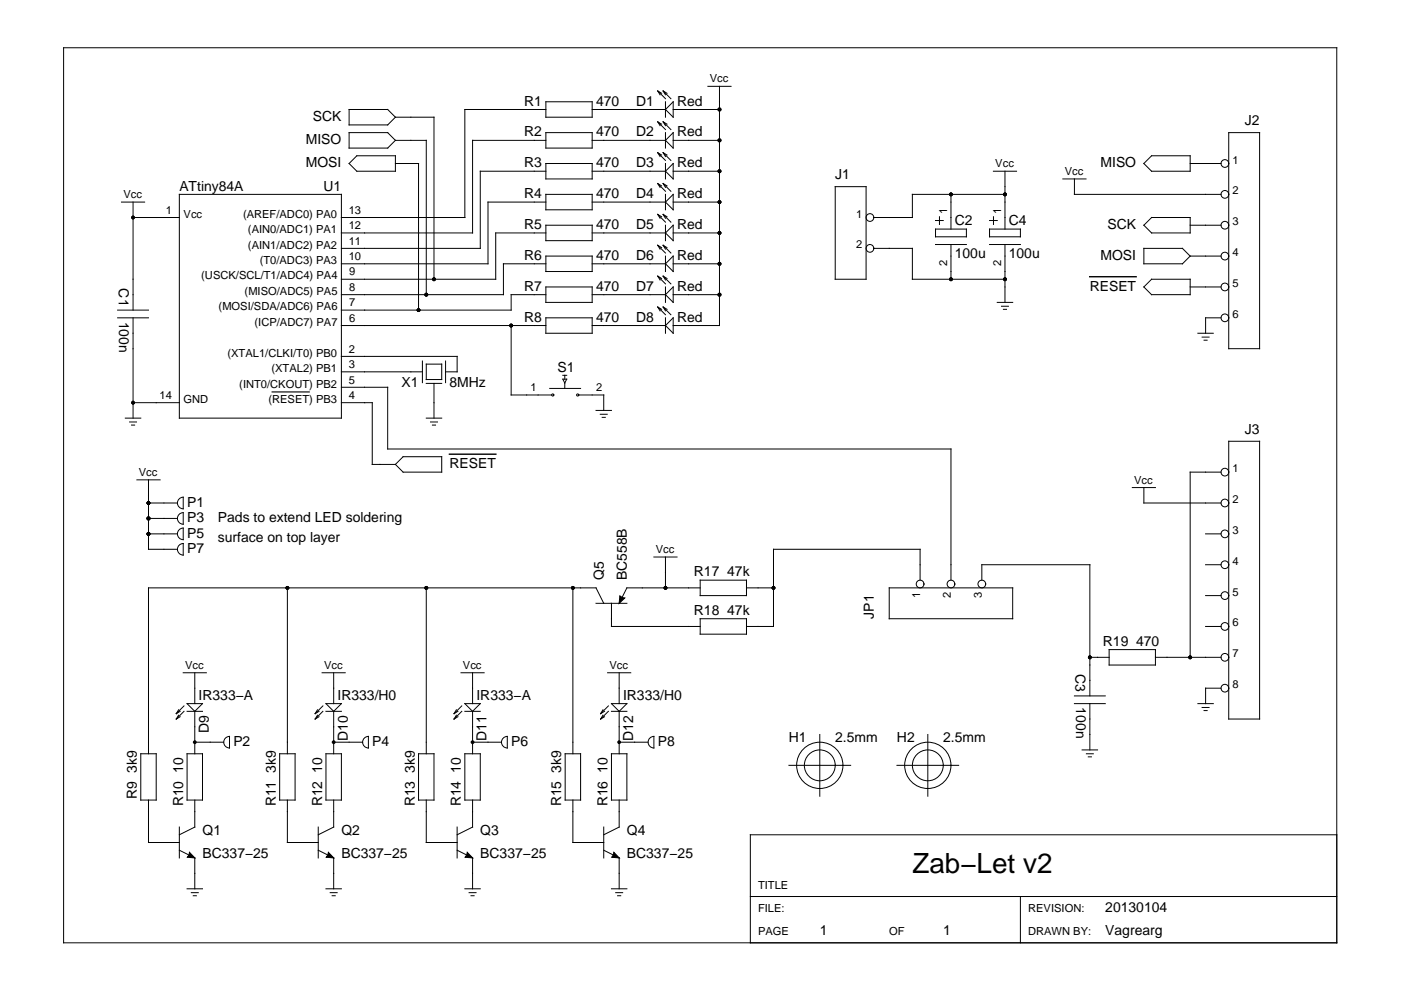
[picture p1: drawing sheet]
<svg xmlns="http://www.w3.org/2000/svg" width="297mm" height="210mm" viewBox="0 0 297 210" stroke-linecap="round" stroke-linejoin="round" font-family="sans-serif">
<g fill="none" stroke="#000" stroke-width=".21">
<path d="M13.5 10.1h269.9v189.8h-269.9zM139.5 19.3l.4 .8M139.5 19.3l.8 .5M139.5 19.3l1.6 1.6M140.6 19.3l.5 .8M140.6 19.3l.8 .5M140.6 19.3l1.6 1.6M150.1 18.3h4.9M152.5 18.3v50.7h-9.8M74 28.1h8.2l1.6 1.7-1.6 1.6h-8.2zM74 23.2h8.2l1.6 1.7-1.6 1.6h-8.2zM74 34.7l1.7-1.7h8.1v3.3h-8.1z"/>
<path d="M83.8 34.7h4.9v31M83.8 24.9h8.2v34.3M83.8 29.8h6.6v32.7M115.7 23.2h-17.1v22.9h-26.2M115.7 36.3h-13.9v16.4h-29.4M115.7 29.8h-15.5v19.6h-27.8M115.7 28.1h9.9v3.3h-9.9zM115.7 34.7h9.9v3.2h-9.9zM115.7 21.6h9.9v3.3h-9.9zM125.6 23.2h15.5M125.6 36.3h15.5M125.6 29.8h15.5"/>
<path d="M139.5 25.8l.4 .9M139.5 25.8l.8 .5M139.5 25.8l1.6 1.7M139.5 32.4l.4 .8M139.5 32.4l.8 .5M139.5 32.4l1.6 1.6M139.5 38.9l.4 .8M139.5 38.9l.8 .5M139.5 38.9l1.6 1.7M140.6 25.8l.5 .9M140.6 25.8l.8 .5M140.6 25.8l1.6 1.7"/>
<path d="M140.6 32.4l.5 .8M140.6 32.4l.8 .5M140.6 32.4l1.6 1.6M140.6 38.9l.5 .8M140.6 38.9l.8 .5M140.6 38.9l1.6 1.7M141.1 21.6v3.3M141.1 28.1v3.3M141.1 34.7v3.2M142.7 21.6v3.3l-1.6-1.7zM142.7 28.1v3.3l-1.6-1.6zM142.7 34.7v3.2l-1.6-1.6z"/>
<path d="M142.7 23.2h9.8M142.7 36.3h9.8M142.7 29.8h9.8M177.1 39.6h6.5v19.6h-6.5zM210.6 36.3h4.9M213.1 36.3v12.3M225.3 37.9h5M227.8 37.9v3.3h31.1M244.2 33h8.1v3.3h-8.1l-1.7-1.6zM252.3 34.7h6.6M260.5 28.1h6.6v45.8h-6.6zM25.8 42.8h4.9"/>
<path d="M28.2 46.1h9.8M28.2 42.8v22.9M38 41.2h34.4v47.5h-34.4zM115.7 42.8h-12.2v13.1h-31.1M115.7 55.9h-9v6.6h-34.3M115.7 41.2h9.9v3.3h-9.9zM115.7 49.4h-10.6v9.8h-32.7M115.7 54.3h9.9v3.3h-9.9zM115.7 47.8h9.9v3.2h-9.9zM125.6 55.9h15.5M125.6 49.4h15.5M125.6 42.8h15.5"/>
<path d="M139.5 45.5l.4 .8M139.5 45.5l.8 .5M139.5 45.5l1.6 1.6M139.5 52l.4 .8M139.5 52l.8 .5M139.5 52l1.6 1.6M139.5 58.6l.4 .8M139.5 58.6l.8 .4M139.5 58.6l1.6 1.6M140.6 45.5l.5 .8M140.6 45.5l.8 .5M140.6 45.5l1.6 1.6"/>
<path d="M140.6 52l.5 .8M140.6 52l.8 .5M140.6 52l1.6 1.6M140.6 58.6l.5 .8M140.6 58.6l.8 .4M140.6 58.6l1.6 1.6M141.1 41.2v3.3M141.1 47.8v3.2M141.1 54.3v3.3M141.1 42.8l1.6-1.6v3.3zM141.1 55.9l1.6-1.6v3.3zM142.7 55.9h9.8"/>
<path d="M142.7 49.4h9.8M142.7 47.8v3.2l-1.6-1.6zM142.7 42.8h9.8M185.3 52.7h8.1v6.5h19.7M198.4 48.6h6.5v1.6h-6.5zM198.4 46.8h1.6M198.4 51.8h6.5M199.2 46v1.6M201.6 41.2v7.4M201.6 51.8v7.4M209.8 48.6h6.5v1.6h-6.5zM209.8 46.8h1.6"/>
<path d="M209.8 51.8h6.5M210.6 46v1.6M213.1 41.2h-19.7v4.9h-8.1M213.1 51.8v12.3M242.5 47.8l1.7-1.7h8.1v3.3h-8.1zM242.5 52.7h8.2l1.6 1.6-1.6 1.6h-8.2zM252.3 54.3h6.6M252.3 47.8h6.6M24.9 65.7h6.6M24.9 67.4h6.6M28.2 67.4v21.3M72.4 69h43.3"/>
<path d="M72.4 75.6h24.5v3.2h-2.4M72.4 78.8h17.2M89.6 76.5v4.6M90.4 77.2h3.2v3.3h-3.2zM94.5 76.5v4.6M108.4 69v14.7h8.6M115.7 62.5h-7.3v3.2h-36M115.7 67.4h9.9v3.3h-9.9zM115.7 60.8h9.9v3.3h-9.9zM119.3 79.6h.9M119.7 79.6v.8M125.6 62.5h15.5"/>
<path d="M125.6 69h15.5M139.5 65.1l.4 .8M139.5 65.1l.8 .5M139.5 65.1l1.6 1.6M140.6 65.1l.5 .8M140.6 65.1l.8 .5M140.6 65.1l1.6 1.6M141.1 60.8v3.3M141.1 67.4v3.3M141.1 62.5l1.6-1.7v3.3zM142.7 62.5h9.8M142.7 67.4v3.3l-1.6-1.7z"/>
<path d="M211.4 64.1h3.3M212.3 64.9h1.5M212.7 65.6h.7M242.5 60.8l1.7-1.6h8.1v3.3h-8.1zM252.3 60.8h6.6M254 70.7h3.2M254.9 71.5h1.4M255.3 72.1h.6M258.9 67.4h-3.3v3.3M26.6 88.7h3.2M27.5 89.5h1.4M27.9 90.1h.6"/>
<path d="M28.2 85.4h9.8M72.4 85.4h6.5v13.1h4.9M72.4 82.1h9.8v13.1h119.4v27.8M83.8 98.5l1.7-1.7h8.1v3.3h-8.1zM90.4 88.7h3.2M90.4 81.3h3.2M91.3 89.5h1.4M91.7 90.1h.6M92 81.3v7.4M116.6 82.4h6.5M119.3 80.4h.9l-.5 .8zM119.7 81.2v1.1"/>
<path d="M122.7 83.7h5.3v3.3M126.4 87h3.2M127.3 87.8h1.4M127.7 88.5h.6M260.5 93.6h6.6v58.9h-6.6zM29 101.7h4.9M31.5 113.2h6.1M31.5 106.6h6.1M31.5 101.7v14.8h6.1M31.5 109.9h6.1M37.9 105.9l.6-.4 .3-.1v2.5a1.23 1.23 0 0 1-1-.7 1.23 1.23 0 0 1 .1-1.3zM37.9 109.2l.6-.4 .3-.1v2.4a1.23 1.23 0 0 1-1-.6 1.23 1.23 0 0 1 .1-1.3z"/>
<path d="M37.9 115.7l.6-.4 .3-.1v2.5a1.23 1.23 0 0 1-1-.7 1.23 1.23 0 0 1 .1-1.3zM38.1 112.2l.7-.2v2.4a1.23 1.23 0 0 1-1.1-.8 1.23 1.23 0 0 1 .4-1.4zM138.6 118.1h4.9M141.1 118.1v6.5M240.1 103.4h4.9M242.5 103.4v3.2h16.4M255.6 119.7h3.3M255.6 113.2h3.3M258.9 100.1h-6.6v39.3M60.9 124.6v35.2M90.4 124.6v35.2M121.5 124.6v35.2"/>
<path d="M126.4 127.9h6.5M128 127.9l-1.6-3.3h-94.9v35.2M129.6 127.9v4.9h18.9M131.4 126.3l.5 .4 .6 .1-1.2 1.1zM148.5 123h9.8v3.3h-9.8zM148.5 131.2h9.8v3.3h-9.8zM148.5 124.6h-15.6l-1.6 3.3M158.3 124.6h5.7M188.5 124.6h26.2v6.6h-26.2zM195.1 123v-6.5h-31.1v16.3h-5.7M208.2 123v-3.3h22.9v27.8M231.1 139.4h4.1"/>
<path d="M235.2 137.7h9.8v3.3h-9.8zM245 139.4h13.9M255.6 132.8h3.3M255.6 126.3h3.3M29.8 159.8h3.3v9.8h-3.3zM37.9 151.6l-.5 .9M37.9 150.5l-.5 .8M38.2 152l-.8 .5M38.2 150.8l-.8 .5M38.8 142.6h5M39 150.8l-1.6 1.7M39 149.7l-1.6 1.6"/>
<path d="M39.7 149.2h3.2l-1.6 1.6zM39.7 159.8h3.2v9.8h-3.2zM39.7 150.8h3.2M41.3 142.6v6.6M41.3 150.8v9M41.3 157.4h6.1M47.7 156.6l.6-.4 .4-.1v2.5a1.23 1.23 0 0 1-1.1-.7 1.23 1.23 0 0 1 .1-1.3zM59.3 159.8h3.3v9.8h-3.3zM67.3 151.6l-.5 .9M67.3 150.5l-.5 .8M67.6 152l-.8 .5M67.6 150.8l-.8 .5"/>
<path d="M68.3 142.6h4.9M68.5 150.8l-1.7 1.7M68.5 149.7l-1.7 1.6M69.1 159.8h3.3v9.8h-3.3zM69.1 149.2h3.3l-1.7 1.6zM69.1 150.8h3.3M70.7 142.6v6.6M70.7 150.8v9M70.7 157.4h6.2M77.4 156.4l.7-.3v2.5a1.23 1.23 0 0 1-1.2-.9 1.23 1.23 0 0 1 .5-1.3zM88.7 159.8h3.3v9.8h-3.3zM96.8 151.6l-.5 .9"/>
<path d="M96.8 150.5l-.5 .8M97.1 152l-.8 .5M97.1 150.8l-.8 .5M97.7 142.6h4.9M97.9 150.8l-1.6 1.7M97.9 149.7l-1.6 1.6M98.6 159.8h3.2v9.8h-3.2zM98.6 149.2h3.2l-1.6 1.6zM98.6 150.8h3.2M100.2 142.6v6.6M100.2 150.8v9M100.2 157.4h6.1"/>
<path d="M106.6 156.6l.6-.4 .4-.1v2.5a1.23 1.23 0 0 1-1.1-.7 1.23 1.23 0 0 1 .1-1.3zM119.8 159.8h3.3v9.8h-3.3zM127.8 151.6l-.5 .9M127.8 150.5l-.5 .8M128.2 152l-.9 .5M128.2 150.8l-.9 .5M128.8 142.6h4.9M129 150.8l-1.7 1.7M129 149.7l-1.7 1.6M129.6 149.2h3.3l-1.6 1.6zM129.6 159.8h3.3v9.8h-3.3zM129.6 150.8h3.3"/>
<path d="M131.3 142.6v6.6M131.3 150.8v9M131.3 157.4h6.1M137.9 156.4l.7-.3v2.5a1.23 1.23 0 0 1-1.1-.9 1.23 1.23 0 0 1 .4-1.3zM173.8 155.7v13.1M196.7 155.7v13.1M227.8 149.2h6.5M227.8 147.5h6.5M229.4 159h3.3M230.3 159.8h1.5M231.1 149.2v9.8M254 149.2h3.2"/>
<path d="M254.9 150h1.4M255.3 150.7h.6M258.9 145.9h-3.3v3.3M31.5 169.6v9h6.5M38 175.4v6.5M41.3 169.6v5.8l-3.3 1.6M60.9 169.6v9h6.6M67.5 175.4v6.5M70.7 169.6v5.8l-3.2 1.6M90.4 169.6v9h6.5M96.9 175.4v6.5M100.2 169.6v5.8l-3.3 1.6"/>
<path d="M121.5 169.6v9h6.5M128 175.4v6.5M131.3 169.6v5.8l-3.3 1.6M167.3 162.3h13.1M190.2 162.3h13.1M230.7 160.5h.7M283.4 177h-124.3v22.9M38 180.3l3.3 1.6v6.5M39.7 188.4h3.2M40.2 180.7l1.1 1.2-1.6-.1 .4-.6zM40.6 189.3h1.4M41 189.9h.6"/>
<path d="M67.5 180.3l3.2 1.6v6.5M69.1 188.4h3.3M69.6 180.7l1.2 1.2-1.6-.1 .3-.6zM70 189.3h1.5M70.4 189.9h.7M96.9 180.3l3.3 1.6v6.5M98.6 188.4h3.2M99.1 180.7l1.1 1.2-1.6-.1 .4-.6zM99.5 189.3h1.4M99.9 189.9h.6M128 180.3l3.3 1.6v6.5M129.6 188.4h3.3"/>
<path d="M130.1 180.7l1.2 1.2-1.6-.1 .3-.6zM130.5 189.3h1.5M130.9 189.9h.7M159.1 190.1h124.3M216.3 190.1v9.8"/>
<circle cx="259.7" cy="34.7" r=".82"/>
<circle cx="184.4" cy="46.1" r=".82"/>
<circle cx="184.4" cy="52.7" r=".82"/>
<circle cx="259.7" cy="41.2" r=".82"/>
<circle cx="259.7" cy="54.3" r=".82"/>
<circle cx="259.7" cy="47.8" r=".82"/>
<circle cx="259.7" cy="60.8" r=".82"/>
<circle cx="259.7" cy="67.4" r=".82"/>
<circle cx="117.2" cy="83.7" r=".23"/>
<circle cx="122.5" cy="83.7" r=".23"/>
<circle cx="259.7" cy="106.6" r=".82"/>
<circle cx="259.7" cy="119.7" r=".82"/>
<circle cx="259.7" cy="113.2" r=".82"/>
<circle cx="259.7" cy="100.1" r=".82"/>
<circle cx="195.1" cy="123.8" r=".82"/>
<circle cx="201.6" cy="123.8" r=".82"/>
<circle cx="208.2" cy="123.8" r=".82"/>
<circle cx="259.7" cy="139.4" r=".82"/>
<circle cx="259.7" cy="132.8" r=".82"/>
<circle cx="259.7" cy="126.3" r=".82"/>
<circle cx="259.7" cy="145.9" r=".82"/>
<circle cx="173.8" cy="162.3" r="4.9"/>
<circle cx="173.8" cy="162.3" r="3.3"/>
<circle cx="196.7" cy="162.3" r="4.9"/>
<circle cx="196.7" cy="162.3" r="3.3"/>
</g>
<path d="M57.7 83.1h7.9" fill="none" stroke="#000" stroke-width=".24"/>
<path d="M231 58.7h9.9M95.3 96.3h9.8" fill="none" stroke="#000" stroke-width=".3"/>
<g fill="#000">
<path d="M131.4 126.3l.5 .4 .6 .1-1.2 1.1zM40.2 180.7l1.1 1.2-1.6-.1 .4-.6zM69.6 180.7l1.2 1.2-1.6-.1 .3-.6zM99.1 180.7l1.1 1.2-1.6-.1 .4-.6zM130.1 180.7l1.2 1.2-1.6-.1 .3-.6z"/>
<circle cx="152.5" cy="36.3" r=".41"/>
<circle cx="152.5" cy="29.8" r=".41"/>
<circle cx="152.5" cy="23.2" r=".41"/>
<circle cx="28.2" cy="46.1" r=".41"/>
<circle cx="92" cy="59.2" r=".41"/>
<circle cx="152.5" cy="42.8" r=".41"/>
<circle cx="152.5" cy="49.4" r=".41"/>
<circle cx="152.5" cy="55.9" r=".41"/>
<circle cx="201.6" cy="41.2" r=".41"/>
<circle cx="201.6" cy="59.2" r=".41"/>
<circle cx="213.1" cy="41.2" r=".41"/>
<circle cx="213.1" cy="59.2" r=".41"/>
<circle cx="88.7" cy="65.7" r=".41"/>
<circle cx="90.4" cy="62.5" r=".41"/>
<circle cx="108.4" cy="69" r=".41"/>
<circle cx="152.5" cy="62.5" r=".41"/>
<circle cx="28.2" cy="85.4" r=".41"/>
<circle cx="31.5" cy="113.2" r=".41"/>
<circle cx="31.5" cy="109.9" r=".41"/>
<circle cx="31.5" cy="106.6" r=".41"/>
<circle cx="60.9" cy="124.6" r=".41"/>
<circle cx="90.4" cy="124.6" r=".41"/>
<circle cx="121.5" cy="124.6" r=".41"/>
<circle cx="141.1" cy="124.6" r=".41"/>
<circle cx="164" cy="124.6" r=".41"/>
<circle cx="231.1" cy="139.4" r=".41"/>
<circle cx="252.3" cy="139.4" r=".41"/>
<circle cx="41.3" cy="157.4" r=".41"/>
<circle cx="70.7" cy="157.4" r=".41"/>
<circle cx="100.2" cy="157.4" r=".41"/>
<circle cx="131.3" cy="157.4" r=".41"/>
</g>
<text font-size="5.9" x="193.4" y="185.2">Zab−Let v2</text>
<g font-size="3">
<text x="111.1" y="22.4">R1</text>
<text x="126.4" y="22.4">470</text>
<text x="134.9" y="22.4">D1</text>
<text x="143.5" y="22.4">Red</text>
<text x="66.3" y="25.6">SCK</text>
<text x="111.1" y="28.9">R2</text>
<text x="126.4" y="28.9">470</text>
<text x="134.9" y="28.9">D2</text>
<text x="143.5" y="28.9">Red</text>
<text x="263.9" y="26.5">J2</text>
<text x="64.8" y="30.5">MISO</text>
<text x="64.8" y="35.5">MOSI</text>
<text x="111.1" y="35.5">R3</text>
<text x="126.4" y="35.5">470</text>
<text x="134.9" y="35.5">D3</text>
<text x="143.5" y="35.5">Red</text>
<text x="233.3" y="35.5">MISO</text>
<text x="38" y="40.4">ATtiny84A</text>
<text x="68.6" y="40.4">U1</text>
<text x="177.1" y="37.9">J1</text>
<text x="111.1" y="42">R4</text>
<text x="126.4" y="42">470</text>
<text x="134.9" y="42">D4</text>
<text x="143.5" y="42">Red</text>
<text x="202.4" y="47.8">C2</text>
<text x="213.9" y="47.8">C4</text>
<text x="111.1" y="48.6">R5</text>
<text x="126.4" y="48.6">470</text>
<text x="134.9" y="48.6">D5</text>
<text x="143.5" y="48.6">Red</text>
<text x="234.8" y="48.5">SCK</text>
<text x="111.1" y="55.1">R6</text>
<text x="126.4" y="55.1">470</text>
<text x="134.9" y="55.1">D6</text>
<text x="143.5" y="55.1">Red</text>
<text x="202.4" y="54.8">100u</text>
<text x="213.9" y="54.8">100u</text>
<text x="233.3" y="55.1">MOSI</text>
<text x="25.2" y="61.2" transform="rotate(90 25.2 61.2)">C1</text>
<text x="111.1" y="61.7">R7</text>
<text x="126.4" y="61.7">470</text>
<text x="134.9" y="61.7">D7</text>
<text x="143.5" y="61.7">Red</text>
<text x="231" y="61.6">RESET</text>
<text x="25.3" y="68.2" transform="rotate(90 25.3 68.2)">100n</text>
<text x="111.1" y="68.2">R8</text>
<text x="126.4" y="68.2">470</text>
<text x="134.9" y="68.2">D8</text>
<text x="143.5" y="68.2">Red</text>
<text x="85.1" y="82.1">X1</text>
<text x="95.3" y="82.1">8MHz</text>
<text x="118.2" y="78.8">S1</text>
<text x="263.9" y="91.9">J3</text>
<text x="95.3" y="99.3">RESET</text>
<text x="39.7" y="107.4">P1</text>
<text x="39.7" y="110.7">P3</text>
<text x="39.7" y="114">P5</text>
<text x="46.2" y="110.6">Pads to extend LED soldering</text>
<text x="39.7" y="117.2">P7</text>
<text x="46.2" y="114.8">surface on top layer</text>
<text x="128" y="123" transform="rotate(-90 128 123)">Q5</text>
<text x="132.9" y="123" transform="rotate(-90 132.9 123)">BC558B</text>
<text x="147.1" y="122.2">R17 47k</text>
<text x="147.1" y="130.4">R18 47k</text>
<text x="185.3" y="131.2" transform="rotate(-90 185.3 131.2)">JP1</text>
<text x="233.8" y="136.9">R19 470</text>
<text x="228.1" y="143" transform="rotate(90 228.1 143)">C3</text>
<text x="42.1" y="148.4">IR333−A</text>
<text x="71.6" y="148.4">IR333/H0</text>
<text x="101" y="148.4">IR333−A</text>
<text x="132.1" y="148.4">IR333/H0</text>
<text x="44.3" y="155.4" transform="rotate(-90 44.3 155.4)">D9</text>
<text x="228.1" y="150" transform="rotate(90 228.1 150)">100n</text>
<text x="49.5" y="158.1">P2</text>
<text x="73.7" y="157.1" transform="rotate(-90 73.7 157.1)">D10</text>
<text x="78.9" y="158.1">P4</text>
<text x="103.2" y="157.1" transform="rotate(-90 103.2 157.1)">D11</text>
<text x="108.4" y="158.1">P6</text>
<text x="134.3" y="157.1" transform="rotate(-90 134.3 157.1)">D12</text>
<text x="139.5" y="158.1">P8</text>
<text x="167.3" y="157.4">H1</text>
<text x="177.1" y="157.4">2.5mm</text>
<text x="190.2" y="157.4">H2</text>
<text x="200" y="157.4">2.5mm</text>
<text x="29" y="169.3" transform="rotate(-90 29 169.3)">R9 3k9</text>
<text x="38.8" y="171" transform="rotate(-90 38.8 171)">R10 10</text>
<text x="58.5" y="171" transform="rotate(-90 58.5 171)">R11 3k9</text>
<text x="68.3" y="171" transform="rotate(-90 68.3 171)">R12 10</text>
<text x="87.9" y="171" transform="rotate(-90 87.9 171)">R13 3k9</text>
<text x="97.7" y="171" transform="rotate(-90 97.7 171)">R14 10</text>
<text x="119" y="171" transform="rotate(-90 119 171)">R15 3k9</text>
<text x="128.8" y="171" transform="rotate(-90 128.8 171)">R16 10</text>
<text x="42.9" y="177">Q1</text>
<text x="72.4" y="177">Q2</text>
<text x="101.8" y="177">Q3</text>
<text x="132.9" y="177">Q4</text>
<text x="42.9" y="181.9">BC337−25</text>
<text x="72.4" y="181.9">BC337−25</text>
<text x="101.8" y="181.9">BC337−25</text>
<text x="132.9" y="181.9">BC337−25</text>
<text x="234.3" y="193.4">20130104</text>
<text x="173.8" y="198.3">1</text>
<text x="200" y="198.3">1</text>
<text x="234.3" y="198.3">Vagrearg</text>
</g>
<g font-size="2.4">
<text x="150.5" y="17.5">Vcc</text>
<text x="211" y="35.5">Vcc</text>
<text x="261.3" y="34.7">1</text>
<text x="225.8" y="37.1">Vcc</text>
<text x="261.3" y="41.2">2</text>
<text x="26.2" y="42">Vcc</text>
<text x="35.2" y="45.4">1</text>
<text x="38.9" y="46.2">Vcc</text>
<text x="51.5" y="46.2">(AREF/ADC0) PA0</text>
<text x="73.9" y="45.4">13</text>
<text x="181.5" y="46.1">1</text>
<text x="200.8" y="45.3" transform="rotate(-90 200.8 45.3)">1</text>
<text x="212.3" y="45.3" transform="rotate(-90 212.3 45.3)">1</text>
<text x="261.3" y="47.8">3</text>
<text x="52.6" y="52.7">(AIN1/ADC2) PA2</text>
<text x="52.6" y="49.5">(AIN0/ADC1) PA1</text>
<text x="73.9" y="51.9">11</text>
<text x="73.9" y="48.7">12</text>
<text x="181.5" y="52.7">2</text>
<text x="42.7" y="59.2">(USCK/SCL/T1/ADC4) PA4</text>
<text x="55.1" y="56">(T0/ADC3) PA3</text>
<text x="73.9" y="55.2">10</text>
<text x="74" y="58.4">9</text>
<text x="200.8" y="56.4" transform="rotate(-90 200.8 56.4)">2</text>
<text x="212.3" y="56.4" transform="rotate(-90 212.3 56.4)">2</text>
<text x="261.3" y="54.3">4</text>
<text x="46.4" y="65.7">(MOSI/SDA/ADC6) PA6</text>
<text x="51.9" y="62.5">(MISO/ADC5) PA5</text>
<text x="74" y="61.7">8</text>
<text x="74" y="64.9">7</text>
<text x="261.3" y="60.8">5</text>
<text x="54" y="69">(ICP/ADC7) PA7</text>
<text x="74" y="68.2">6</text>
<text x="261.3" y="67.4">6</text>
<text x="48.2" y="75.6">(XTAL1/CLKI/T0) PB0</text>
<text x="73.9" y="74.8">2</text>
<text x="50.7" y="82.2">(INT0/CKOUT) PB2</text>
<text x="57.6" y="78.9">(XTAL2) PB1</text>
<text x="73.9" y="81.4">5</text>
<text x="73.9" y="78.1">3</text>
<text x="112.5" y="82.9">1</text>
<text x="126.4" y="82.9">2</text>
<text x="33.8" y="84.6">14</text>
<text x="38.9" y="85.5">GND</text>
<text x="56.9" y="85.5">(RESET) PB3</text>
<text x="73.9" y="84.6">4</text>
<text x="29.4" y="100.9">Vcc</text>
<text x="261.3" y="100.1">1</text>
<text x="240.5" y="102.6">Vcc</text>
<text x="261.3" y="106.6">2</text>
<text x="261.3" y="113.2">3</text>
<text x="139" y="117.3">Vcc</text>
<text x="261.3" y="119.7">4</text>
<text x="195.1" y="126.8" transform="rotate(-90 195.1 126.8)">1</text>
<text x="201.6" y="126.8" transform="rotate(-90 201.6 126.8)">2</text>
<text x="208.2" y="126.8" transform="rotate(-90 208.2 126.8)">3</text>
<text x="261.3" y="126.3">5</text>
<text x="261.3" y="132.8">6</text>
<text x="39.3" y="141.8">Vcc</text>
<text x="68.7" y="141.8">Vcc</text>
<text x="98.1" y="141.8">Vcc</text>
<text x="129.2" y="141.8">Vcc</text>
<text x="261.3" y="139.4">7</text>
<text x="261.3" y="145.9">8</text>
<text x="160.7" y="188.4">TITLE</text>
<text x="160.7" y="193.4">FILE:</text>
<text x="218" y="193.4">REVISION:</text>
<text x="160.7" y="198.3">PAGE</text>
<text x="188.5" y="198.3">OF</text>
<text x="218" y="198.3">DRAWN BY:</text>
</g>
</svg>
